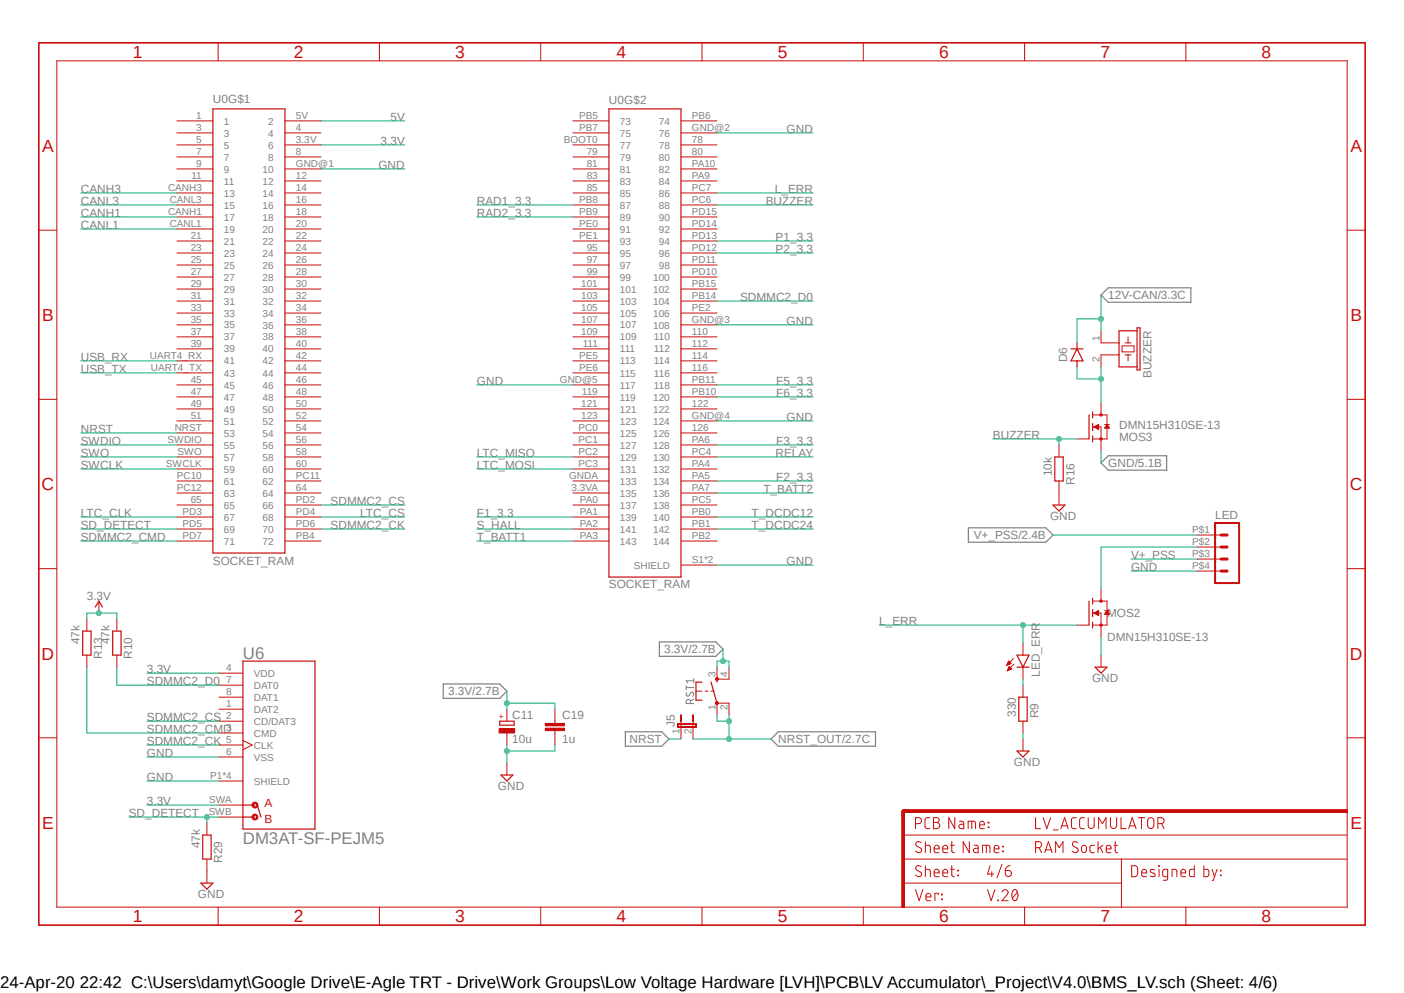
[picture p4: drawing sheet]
<svg xmlns="http://www.w3.org/2000/svg" width="297mm" height="210mm" viewBox="0 0 297 210" stroke-linecap="round" stroke-linejoin="round" font-family="sans-serif">
<path d="M7.9 8.8l281.2 187.2M289.1 8.8l-281.2 187.2" fill="none" stroke="#fff" stroke-width=".21"/>
<path d="M145.2 145v.9M145.2 145.4h1.6M145.3 146.5l-.1 .6a.38 .38 0 0 0 .6 0l.3-.5a.37 .37 0 0 1 .4-.2 .37 .37 0 0 1 .3 .4l-.2 .5M146 148.8v-.5a.45 .45 0 0 0-.3-.4 .45 .45 0 0 0-.5 .2v.7h1.6M146.8 147.9l-.8 .4M146.8 144h-1.6l.3 .4M146.8 143.5v.9" fill="none" stroke="#808080" stroke-width=".21"/>
<path d="M232.9 62.4l1.5-1.5h17.5v3h-17.5zM232.9 97.9l1.5-1.5h12.4v3h-12.4zM204.9 111.6h16.3l1.6 1.6-1.6 1.5h-16.3zM139.5 135.8h11.9l1.6 1.5-1.6 1.5h-11.9zM93.8 144.7h11.9l1.5 1.5-1.5 1.5h-11.9zM132.3 154.8h7.7l1.5 1.5-1.5 1.5h-7.7zM163.1 156.3l1.5-1.5h20.6v3h-20.6z" fill="none" stroke="#808080" stroke-width=".25"/>
<path d="M190.8 171.5h.5v20.4h-.5z" fill-rule="evenodd" fill="#c90d0c"/>
<path d="M190.8 171.5h.5v20.4h-.5z" fill="none" stroke="#c90d0c" stroke-width=".21"/>
<path d="M191 171.2h94v.6h-94z" fill-rule="evenodd" fill="#c90d0c"/>
<g fill="none" stroke="#c90d0c" stroke-width=".21">
<path d="M12 12.9h273v179h-273zM46.1 9.1v3.8M80.3 9.1v3.8M114.4 9.1v3.8M148.5 9.1v3.8M182.6 9.1v3.8M216.7 9.1v3.8M250.9 9.1v3.8M37.4 25.6h7.6M37.4 28.1h7.6M37.4 30.6h7.6M37.4 33.2h7.6"/>
<path d="M37.4 35.7h7.6M37.4 38.3h7.6M60.3 25.6h7.6M60.3 28.1h7.6M60.3 30.6h7.6M60.3 33.2h7.6M60.3 35.7h7.6M60.3 38.3h7.6M121.2 25.6h7.6M121.2 28.1h7.6M121.2 30.6h7.6M121.2 33.2h7.6"/>
<path d="M121.2 35.7h7.6M121.2 38.3h7.6M144.1 25.6h7.6M144.1 28.1h7.6M144.1 30.6h7.6M144.1 33.2h7.6M144.1 35.7h7.6M144.1 38.3h7.6M8.2 48.7h3.8M37.4 40.8h7.6M37.4 43.3h7.6M37.4 45.9h7.6"/>
<path d="M37.4 48.4h7.6M37.4 51h7.6M37.4 53.5h7.6M37.4 56h7.6M37.4 58.6h7.6M60.3 40.8h7.6M60.3 43.3h7.6M60.3 45.9h7.6M60.3 48.4h7.6M60.3 51h7.6M60.3 53.5h7.6M60.3 56h7.6"/>
<path d="M60.3 58.6h7.6M121.2 40.8h7.6M121.2 43.3h7.6M121.2 45.9h7.6M121.2 48.4h7.6M121.2 51h7.6M121.2 53.5h7.6M121.2 56h7.6M121.2 58.6h7.6M144.1 40.8h7.6M144.1 43.3h7.6M144.1 45.9h7.6"/>
<path d="M144.1 48.4h7.6M144.1 51h7.6M144.1 53.5h7.6M144.1 56h7.6M144.1 58.6h7.6M285 48.7h3.8M37.4 61.1h7.6M37.4 63.7h7.6M37.4 66.2h7.6M37.4 68.7h7.6M37.4 71.2h7.6M37.4 73.8h7.6"/>
<path d="M37.4 76.3h7.6M37.4 78.9h7.6M60.3 61.1h7.6M60.3 63.7h7.6M60.3 66.2h7.6M60.3 68.7h7.6M60.3 71.2h7.6M60.3 73.8h7.6M60.3 76.3h7.6M60.3 78.9h7.6M121.2 61.1h7.6M121.2 63.7h7.6"/>
<path d="M121.2 66.2h7.6M121.2 68.7h7.6M121.2 71.2h7.6M121.2 73.8h7.6M121.2 76.3h7.6M121.2 78.9h7.6M144.1 61.1h7.6M144.1 63.7h7.6M144.1 66.2h7.6M144.1 68.7h7.6M144.1 71.2h7.6M144.1 73.8h7.6"/>
<path d="M144.1 76.3h7.6M144.1 78.9h7.6M232.9 70v2.5h3.8M236.7 75.1h-3.8v2.5M237.4 73.2h2.5v1.2h-2.5zM238 72.5h1.3M238 75.1h1.3M238.6 71.2v1.3M238.6 75.1v1.2M8.2 84.5h3.8M37.4 81.4h7.6M37.4 83.9h7.6"/>
<path d="M37.4 86.5h7.6M37.4 89h7.6M37.4 91.6h7.6M37.4 94.1h7.6M37.4 96.6h7.6M37.4 99.2h7.6M60.3 81.4h7.6M60.3 83.9h7.6M60.3 86.5h7.6M60.3 89h7.6M60.3 91.6h7.6M60.3 94.1h7.6"/>
<path d="M60.3 96.6h7.6M60.3 99.2h7.6M121.2 81.4h7.6M121.2 83.9h7.6M121.2 86.5h7.6M121.2 89h7.6M121.2 91.6h7.6M121.2 94.1h7.6M121.2 96.6h7.6M121.2 99.2h7.6M144.1 81.4h7.6M144.1 83.9h7.6"/>
<path d="M144.1 86.5h7.6M144.1 89h7.6M144.1 91.6h7.6M144.1 94.1h7.6M144.1 96.6h7.6M144.1 99.2h7.6M231.1 90.3h1.8v2.5M231.1 87.8h3.1v5h-3.1M233.7 89.8h1M285 84.5h3.8M37.4 101.7h7.6M37.4 104.3h7.6"/>
<path d="M37.4 106.8h7.6M37.4 109.3h7.6M37.4 111.9h7.6M37.4 114.4h7.6M60.3 101.7h7.6M60.3 104.3h7.6M60.3 106.8h7.6M60.3 109.3h7.6M60.3 111.9h7.6M60.3 114.4h7.6M121.2 101.7h7.6M121.2 104.3h7.6"/>
<path d="M121.2 106.8h7.6M121.2 109.3h7.6M121.2 111.9h7.6M121.2 114.4h7.6M144.1 101.7h7.6M144.1 104.3h7.6M144.1 106.8h7.6M144.1 109.3h7.6M144.1 111.9h7.6M144.1 114.4h7.6M144.1 119.5h7.6M8.2 120.3h3.8"/>
<path d="M285 120.3h3.8M8.2 156h3.8M285 156h3.8M191 171.2h94v.6h-94zM191.1 176.6h93.9M193.7 174.2h.6a.64 .64 0 0 0 .7-.6 .64 .64 0 0 0-.7-.7h-.6v2.4M194.9 178.2l-.6-.2a.5 .5 0 0 0-.5 .2 .5 .5 0 0 0 0 .6l.9 .6a.58 .58 0 0 1 .1 .8 .58 .58 0 0 1-.9 0l-.2-.2M195.7 178.8h.9l.1 .2 .1 1.3M195.7 178v2.3M196.7 172.9l-.8 .1-.2 .4v1.5l.3 .3 .7 .1M197.5 172.9h.7a.51 .51 0 0 1 .5 .5 .51 .51 0 0 1-.5 .5 .66 .66 0 0 1 .6 .7 .66 .66 0 0 1-.6 .7h-.7zM197.5 173.9h.7"/>
<path d="M197.6 179.5h1.1a.55 .55 0 0 0-.4-.7 .55 .55 0 0 0-.7 .5v.7l.2 .3h.9M199.4 179.5h1.1a.55 .55 0 0 0-.4-.7 .55 .55 0 0 0-.7 .5l.1 .8 .3 .2h.7M201.1 178.8h.8M201.3 178v2a.43 .43 0 0 0 .6 .3M202 172.9v2.4l-1.3-2.4v2.4M202.9 173.7h.8l.2 .4v1.2h-.6a.47 .47 0 0 1-.5-.5 .47 .47 0 0 1 .5-.5h.6M204.8 175.3v-1.6h1.4l.2 .4v1.2M205.1 178v2.3l-1.3-2.3v2.3M205.6 173.7v1.6M206 178.8h.8l.1 .4v1.1h-.5a.47 .47 0 0 1-.5-.4 .47 .47 0 0 1 .5-.5h.5M207.2 174.5h1a.54 .54 0 0 0-.3-.8 .54 .54 0 0 0-.7 .5v.7l.2 .3 .8 .1M208.7 178.8v1.5"/>
<path d="M209 173.9l.2 .1zM209 174.9l.2 .1zM210.3 179.5h1a.54 .54 0 0 0-.3-.7 .54 .54 0 0 0-.7 .5v.7l.2 .3h.8M212.1 179l.2 .1zM219.1 179.3h.6a.64 .64 0 0 0 .7-.7 .64 .64 0 0 0-.7-.6h-.6v2.3M219.1 172.9v2.4h1M219.8 179.3l.5 1M220.7 172.9l.7 2.4 .8-2.4M221.2 179.7h1.2M222.8 175.5h1.1M224.4 175.3l.8-2.4 .8 2.4M224.6 174.7h1.2"/>
<path d="M227.7 172.9l-.8 .1-.2 .4 .1 1.7 .9 .2M228 178.2l-.3-.1a.54 .54 0 0 0-.8 .1 .54 .54 0 0 0 .2 .8l.7 .4a.59 .59 0 0 1 .1 .8 .59 .59 0 0 1-.9 0l-.2-.2M229 178.9a.5 .5 0 0 1 .5-.1 .5 .5 0 0 1 .3 .5v.5a.53 .53 0 0 1-.5 .5 .53 .53 0 0 1-.5-.5v-.5zM229.4 172.9l-.8 .1-.2 .4 .1 1.7 .9 .2M230.2 172.9v1.7a.64 .64 0 0 0 .6 .6 .64 .64 0 0 0 .7-.6v-1.7M231.5 178.8h-.7l-.2 .4v.9l.4 .2h.5M232.3 178v2.3M232.4 175.3v-2.4l.8 1.3 .8-1.3v2.4M232.7 179.2l.6 1.1M233.3 178.8l-1 .7M234 179.5h1a.54 .54 0 0 0-.3-.7 .54 .54 0 0 0-.7 .5v.7l.2 .3h.8M234.9 172.9v1.7a.66 .66 0 0 0 .7 .6 .66 .66 0 0 0 .6-.6v-1.7"/>
<path d="M235.7 178.8h.7M235.9 178v2a.38 .38 0 0 0 .5 .3M237.2 172.9v2.4h1M238.8 175.3l.7-2.4 .8 2.4M239 174.7h1.1M240.8 172.9h1.3M241.5 172.9v2.4M243 173.1a.65 .65 0 0 1 .7-.1 .65 .65 0 0 1 .4 .6v1a.66 .66 0 0 1-.7 .6 .66 .66 0 0 1-.6-.6v-1zM244.9 174.2h.7a.64 .64 0 0 0 .7-.6 .64 .64 0 0 0-.7-.7h-.7v2.4M245.7 174.2l.6 1.1M46.1 191.9v3.8M80.3 191.9v3.8"/>
<path d="M114.4 191.9v3.8M148.5 191.9v3.8M182.6 191.9v3.8M191.1 186.8h46.1M191.1 181.7h93.9M193.7 188.1l.7 2.4 .8-2.4M194.9 183.3l-.3-.2a.54 .54 0 0 0-.8 .2 .54 .54 0 0 0 .2 .8l.7 .3a.58 .58 0 0 1 .1 .9 .58 .58 0 0 1-.9 0l-.2-.2M195.7 183.9h.9l.1 .2 .1 1.3M195.7 183.1v2.3M195.9 189.7h1a.55 .55 0 0 0-.3-.8 .55 .55 0 0 0-.7 .5v.9l.4 .2h.6M197.6 184.6h1.1a.55 .55 0 0 0-.4-.7 .55 .55 0 0 0-.7 .5l.1 .8 .3 .2h.7M198.5 189.2v-.3h-.7v1.6"/>
<path d="M199.2 189.1l.1 .2zM199.2 190.2l.1 .1zM199.4 184.6h1.1a.55 .55 0 0 0-.4-.7 .55 .55 0 0 0-.7 .5l.1 .8 .3 .2h.7M201.1 183.9h.8M201.3 183.1v1.9l.2 .3 .4 .1M202.6 184.1l.1 .1zM202.6 185.1l.1 .1zM207.9 180.3v-1.5h1.4l.1 .4v1.1M208.9 188.1l.8 2.4 .8-2.4M209.4 183.1l-.5 1.8h1.3M209.8 184.4v1M211.1 190.4l.1 .1z"/>
<path d="M212 188.7a.63 .63 0 0 1 .9-.5 .63 .63 0 0 1 .2 1l-1.1 1.3h1.3M212 182.8l-1.1 2.9M212.1 180l.2 .1zM212.7 184.1h.7a.65 .65 0 0 1 .6 .7 .65 .65 0 0 1-.7 .6 .65 .65 0 0 1-.6-.7zM213.7 183.1a1.01 1.01 0 0 0-1 1M214.3 188.3a.46 .46 0 0 1 .8 .2 1.46 1.46 0 0 1-.4 2 1.46 1.46 0 0 1-.4-2.2zM215.2 188.7l-1 1.2M216.7 191.9v3.8M221 180.3l.8-2.3 .8 2.3M223.3 180.3v-2.3l.8 1.3 .8-1.3v2.3M237.2 181.7v10.2M239.4 183.1h.6a.59 .59 0 0 1 .7 .6v1a.65 .65 0 0 1-.7 .7h-.6z"/>
<path d="M241.5 184.6h1.1a.55 .55 0 0 0-.4-.7 .55 .55 0 0 0-.7 .5l.1 .8 .3 .2h.7M244.3 184a.55 .55 0 0 0-1 .2l.1 .2 .8 .3 .1 .5a.71 .71 0 0 1-1 .1M245.1 183.1l.1 .1zM245.2 183.9v1.5M247 185.4h-.6l-.4-.2v-1l.2-.3h.8v1.9l-.2 .3-.7 .1M247.9 185.4v-1.5h.7l.3 .2 .1 1.3M249.8 184.6h1a.54 .54 0 0 0-.3-.7 .54 .54 0 0 0-.7 .5l.1 .8 .3 .2h.6M250.9 191.9v3.8M252.6 183.1v2.3l-.8-.1-.2-.3 .1-.9 .1-.2h.8M254.7 183.1v2.3l.8-.1 .2-.3v-.9l-.2-.2h-.8M256.4 183.9l.5 1.5M257.5 183.9l-.8 2.3h-.3"/>
<path d="M258.2 185.1l.1 .1zM258.2 184.1l.1 .1z"/>
</g>
<path d="M192.3 171.5h-1.2v1.3" fill="none" stroke="#c90d0c" stroke-width=".64"/>
<path d="M8.2 9.1h280.6v186.6h-280.6z" fill="none" stroke="#c90d0c" stroke-width=".34"/>
<path d="M45 23h15.3v94h-15.3zM128.8 23h15.3v99h-15.3zM226.6 73.8h2.5M227.8 73.8l1.3 2.5h-2.5zM227.8 72.5v1.3M227.8 76.3v1.3M240.5 70h-3.8v7.6h3.8M240.5 69.3h.7v8.9h-.7zM230.4 87.8v5M231.1 87.1v1.3M231.1 89.5v1.6M231.1 92.2v1.3" fill="none" stroke="#c90d0c" stroke-width=".25"/>
<circle cx="232.9" cy="92.8" r=".25" fill="#c90d0c"/>
<circle cx="232.9" cy="92.8" r=".25" fill="none" stroke="#c90d0c" stroke-width=".21"/>
<circle cx="232.9" cy="87.8" r=".25" fill="#c90d0c"/>
<g fill="none" stroke="#c90d0c" stroke-width=".21">
<path d="M227.8 92.8h2.6M231.4 90.3l1-.5v1zM231.4 90.3h1M231.6 90.4h.8M231.6 90.2h.8M231.8 90.5h.6M231.8 90.1h.6M231.9 90.6h.5M231.9 90h.5M232.1 90.7h.3M232.1 90h.3M232.3 90.8h.1"/>
<path d="M232.3 89.9h.1M232.9 85.2v2.6M232.9 92.8v2.6M233.8 90.5h.9M233.8 90.4h.8M233.8 90.3h.7M233.9 90.2h.6M234 90.1h.4M234.1 90h.3M234.1 90h.2M234.1 89.9h.1M234.2 89.8l.5 .8h-1z"/>
<path d="M231.1 129.7h1.8v2.5M231.1 127.1h3.1v5.1h-3.1M233.7 129.2h1M216.4 144.9v2.5M216.4 152.5v2.5M216.4 156.3v2.5"/>
<circle cx="232.9" cy="87.8" r=".25"/>
</g>
<path d="M230.4 127.1v5.1M231.1 126.5v1.3M231.1 128.9v1.5M231.1 131.6v1.2M215.1 158.8h2.6l-1.3 1.3zM215.5 147.4h1.8v5.1h-1.8z" fill="none" stroke="#c90d0c" stroke-width=".25"/>
<circle cx="232.9" cy="132.2" r=".25" fill="#c90d0c"/>
<circle cx="232.9" cy="132.2" r=".25" fill="none" stroke="#c90d0c" stroke-width=".21"/>
<circle cx="232.9" cy="127.1" r=".25" fill="#c90d0c"/>
<g fill="none" stroke="#c90d0c" stroke-width=".21">
<path d="M213.3 140h.2M213.4 139.9h.1M214.4 139.3l-1.4 1.4M216.4 136v2.6M227.8 132.2h2.6M231.4 129.7l1-.5v1zM231.4 129.7h1M231.6 129.6h.8M231.6 129.8h.8M231.8 129.8h.6M231.8 129.5h.6M231.9 129.9h.5"/>
<path d="M231.9 129.4h.5M232.1 130h.3M232.1 129.3h.3M232.3 130.1h.1M232.3 129.2h.1M232.9 124.6v2.5M232.9 132.2v2.5M232.9 138.6v2.5M233.7 129.8h1M233.8 129.8h.8M233.8 129.7h.7M233.9 129.6h.6"/>
<path d="M234 129.5h.4M234 129.4h.4M234.1 129.3h.2M234.1 129.2h.1M234.2 129.2l.5 .7h-1zM213 140.7h.1M213.1 140.6h.2M213.1 140.5h.4M213.1 140.4h.6M213.1 140.3h.8M213.1 141.8l.1 .1M213.1 141.7h.3"/>
<path d="M213.2 140.3h.6M213.2 141.6h.4M213.2 140.1h.5M213.2 141.6h.6M213.3 140h.3M213.3 141.5h.7M213.3 141.4h.7M213.4 141.3h.4M213.4 141.2h.3M213.4 141.1h.3M213.5 141l-.4 .9M213.5 141l.5 .5"/>
<path d="M213.5 141h.1M213.9 140.3l-.5-.5-.4 .9M213.9 140.3l-.9 .4M214 141.5l-.9 .4M214.5 140.5l-1.4 1.4M216.4 141.1v2.5"/>
<circle cx="232.9" cy="127.1" r=".25"/>
</g>
<path d="M51.4 139.8h15.2v35.5h-15.2zM215.1 138.6h2.6l-1.3 2.5zM215.1 141.1h2.6M231.6 141.1h2.6l-1.3 1.3zM51.4 170.3h2.5M51.4 172.8h2.5" fill="none" stroke="#c90d0c" stroke-width=".25"/>
<path d="M53.6 169.7a.64 .64 0 0 1 .9 .3 .64 .64 0 0 1-.4 .9 .64 .64 0 0 1-.8-.6h.3l.1-.3a.37 .37 0 0 1 .5 .1 .37 .37 0 0 1-.1 .5h-.4l-.1-.3h-.3z" fill-rule="evenodd" fill="#c90d0c"/>
<path d="M53.6 169.7a.64 .64 0 0 1 .9 .3 .64 .64 0 0 1-.4 .9 .64 .64 0 0 1-.8-.6h.3l.1-.3a.37 .37 0 0 1 .5 .1 .37 .37 0 0 1-.1 .5h-.4l-.1-.3h-.3z" fill="none" stroke="#c90d0c" stroke-width=".21"/>
<path d="M53.6 172.3a.64 .64 0 0 1 .9 .3 .64 .64 0 0 1-.4 .8 .64 .64 0 0 1-.8-.6h.3v-.2a.37 .37 0 0 1 .5-.1 .37 .37 0 0 1 .1 .5 .37 .37 0 0 1-.5 .1l-.1-.3h-.3z" fill-rule="evenodd" fill="#c90d0c"/>
<g fill="none" stroke="#c90d0c" stroke-width=".21">
<path d="M18.4 130.9v2.6M18.4 138.6v2.5M24.7 130.9v2.6M24.7 138.6v2.5M46.3 144.9h5.1M46.3 147.4h5.1M46.3 150h5.1M46.3 152.5h5.1M46.3 155h5.1M46.3 157.6h5.1M46.3 142.4h5.1M51.4 156.6l1.9 1-1.9 1"/>
<path d="M46.3 160.1h5.1M46.3 170.3h5.1M46.3 172.8h5.1M46.3 165.2h5.1M53.6 172.3a.64 .64 0 0 1 .9 .3 .64 .64 0 0 1-.4 .8 .64 .64 0 0 1-.8-.6h.3v-.2a.37 .37 0 0 1 .5-.1 .37 .37 0 0 1 .1 .5 .37 .37 0 0 1-.5 .1l-.1-.3h-.3z"/>
</g>
<path d="M17.5 133.5h1.8v5.1h-1.8zM23.8 133.5h1.8v5.1h-1.8zM105.7 152.5h3.1v.9h-3.1zM54.4 170.3l.8 2.5" fill="none" stroke="#c90d0c" stroke-width=".25"/>
<path d="M105.6 154.2h3.3v.8h-3.3z" fill-rule="evenodd" fill="#c90d0c"/>
<path d="M105.6 154.2h3.3v.8h-3.3zM107.2 150v2.5M107.2 155v2.6M117.4 152.5v.5M117.4 154.5v.5M107.2 161.4v2.5" fill="none" stroke="#c90d0c" stroke-width=".21"/>
<path d="M106 163.9h2.5l-1.3 1.3z" fill="none" stroke="#c90d0c" stroke-width=".25"/>
<path d="M115.4 154h4v.5h-4z" fill-rule="evenodd" fill="#c90d0c"/>
<path d="M115.4 154h4v.5h-4z" fill="none" stroke="#c90d0c" stroke-width=".21"/>
<path d="M115.4 153h4v.5h-4z" fill-rule="evenodd" fill="#c90d0c"/>
<path d="M115.4 153h4v.5h-4zM117.4 150v2.5M117.4 155v2.6M147.2 146.2h1.3M149.1 146.2h.7M150.4 146.2h.6M151.7 143.6h2.5M151.7 148.7h2.5" fill="none" stroke="#c90d0c" stroke-width=".21"/>
<path d="M148.5 144.3h-1.3v3.8h1.3M150.4 144.3l1.3 4.4M151.7 143.6v.7" fill="none" stroke="#c90d0c" stroke-width=".25"/>
<path d="M151.4 148.5h.5l.1 .2-.1 .2h-.5z" fill-rule="evenodd" fill="#c90d0c"/>
<path d="M151.4 148.5h.5l.1 .2-.1 .2h-.5z" fill="none" stroke="#c90d0c" stroke-width=".21"/>
<path d="M151.4 143.4h.5l.1 .2-.1 .2h-.5z" fill-rule="evenodd" fill="#c90d0c"/>
<g fill="none" stroke="#c90d0c" stroke-width=".21">
<path d="M224 94.1v2.5M224 101.7v5.1M253.2 113.2h5.1M253.2 115.7h5.1M253.2 118.2h5.1M20.9 127.1v2.6M253.2 120.8h5.1M144.1 152.5v3.8M146.6 152.5v3.8M151.4 143.4h.5l.1 .2-.1 .2h-.5zM151.7 141.1v2.5M151.7 148.7v2.6"/>
<path d="M154.2 141.1v2.5M154.2 148.7v2.6M43.8 174.1v2.5M43.8 181.7v5.1"/>
</g>
<path d="M257 110.6h5.1v12.7h-5.1zM143.4 153.1h3.8v.7h-3.8zM144.1 151.3v1.2M146.6 151.3v1.2" fill="none" stroke="#c90d0c" stroke-width=".42"/>
<path d="M223.1 96.6h1.8v5.1h-1.8zM222.8 106.8h2.5l-1.3 1.3zM20.2 128.4l.7-1.3 .8 1.3M42.9 176.6h1.8v5.1h-1.8zM42.5 186.8h2.5l-1.2 1.2z" fill="none" stroke="#c90d0c" stroke-width=".25"/>
<path d="M258.3 118.2h1.3M258.3 115.7h1.3M258.3 113.2h1.3M258.3 120.8h1.3" fill="none" stroke="#c90d0c" stroke-width=".64"/>
<path d="M67.9 25.6h17.7M67.9 30.6h17.7M17.1 48.4h20.3M17.1 43.3h20.3M17.1 40.8h20.3M17.1 99.2h20.3M18.4 130.9v-1.2h6.3v1.2M31.1 142.4h15.2" fill="none" stroke="#0dab76" stroke-width=".21"/>
<circle cx="20.9" cy="129.7" r=".51" fill="#0dab76"/>
<g fill="none" stroke="#0dab76" stroke-width=".21">
<path d="M107.2 146.2v3.8M107.2 148.7h10.2v1.3"/>
<circle cx="20.9" cy="129.7" r=".51"/>
</g>
<circle cx="107.2" cy="148.7" r=".51" fill="#0dab76"/>
<g fill="none" stroke="#0dab76" stroke-width=".21">
<path d="M153 137.3v2.5M151.7 141.1v-1.3h2.5v1.3"/>
<circle cx="107.2" cy="148.7" r=".51"/>
</g>
<circle cx="152.9" cy="139.8" r=".51" fill="#0dab76"/>
<g fill="none" stroke="#0dab76" stroke-width=".21">
<path d="M67.9 35.7h17.7M151.7 28.1h20.3M17.1 45.9h20.3M151.7 68.7h20.3M17.1 94.1h20.3M17.1 96.6h20.3M100.9 81.4h20.3M151.7 89h20.3M151.7 119.5h20.3M232.9 134.7v3.9M239.3 120.8h13.9M107.2 157.6v3.8"/>
<path d="M117.4 157.6v1.2h-10.2M216.4 155v1.3M31.1 170.3h15.2M31.1 160.1h15.2M31.1 165.2h15.2"/>
<circle cx="152.9" cy="139.8" r=".51"/>
</g>
<circle cx="107.2" cy="158.8" r=".51" fill="#0dab76"/>
<g fill="none" stroke="#0dab76" stroke-width=".21">
<path d="M232.9 95.4v2.5M146.6 156.3h16.5M151.7 151.3v1.2h2.5M154.2 151.3v5"/>
<circle cx="107.2" cy="158.8" r=".51"/>
</g>
<circle cx="154.2" cy="152.5" r=".51" fill="#0dab76"/>
<circle cx="154.2" cy="152.5" r=".51" fill="none" stroke="#0dab76" stroke-width=".21"/>
<circle cx="154.2" cy="156.3" r=".51" fill="#0dab76"/>
<g fill="none" stroke="#0dab76" stroke-width=".21">
<path d="M227.8 77.6v2.5h5.1M232.9 77.6v7.6"/>
<circle cx="154.2" cy="156.3" r=".51"/>
</g>
<circle cx="232.9" cy="80.1" r=".51" fill="#0dab76"/>
<g fill="none" stroke="#0dab76" stroke-width=".21">
<path d="M210.1 92.8h17.7M224 92.8v1.3"/>
<circle cx="232.9" cy="80.1" r=".51"/>
</g>
<circle cx="224" cy="92.8" r=".51" fill="#0dab76"/>
<g fill="none" stroke="#0dab76" stroke-width=".21">
<path d="M151.7 43.3h20.3M17.1 76.3h20.3M17.1 78.9h20.3M232.9 62.4v7.6M232.9 67.4h-5.1v5.1M17.1 91.6h20.3M222.8 113.2h30.4M239.3 118.2h13.9M253.2 115.7h-20.3v8.9M141.5 156.3h2.6M216.4 143.6v1.3"/>
<circle cx="224" cy="92.8" r=".51"/>
</g>
<circle cx="232.9" cy="67.4" r=".51" fill="#0dab76"/>
<g fill="none" stroke="#0dab76" stroke-width=".21">
<path d="M151.7 63.7h20.3M17.1 114.4h20.3M17.1 111.9h20.3M17.1 109.3h20.3M67.9 106.8h17.7M67.9 111.9h17.7M67.9 109.3h17.7M18.4 141.1v13.9h27.9M24.7 141.1v3.8h21.6M31.1 152.5h15.2M31.1 157.6h15.2M46.3 172.8h-2.5v1.3"/>
<circle cx="232.9" cy="67.4" r=".51"/>
</g>
<circle cx="43.8" cy="172.8" r=".51" fill="#0dab76"/>
<g fill="none" stroke="#0dab76" stroke-width=".21">
<path d="M151.7 40.8h20.3M186 132.2h41.8M216.4 132.2v3.8M27.3 172.8h16.5"/>
<circle cx="43.8" cy="172.8" r=".51"/>
</g>
<circle cx="216.4" cy="132.2" r=".51" fill="#0dab76"/>
<g fill="none" stroke="#0dab76" stroke-width=".21">
<path d="M100.9 43.3h20.3M100.9 45.9h20.3M151.7 51h20.3M151.7 53.5h20.3M100.9 96.6h20.3M100.9 99.2h20.3M151.7 81.4h20.3M151.7 83.9h20.3M151.7 94.1h20.3M151.7 96.6h20.3M100.9 109.3h20.3M100.9 111.9h20.3"/>
<path d="M100.9 114.4h20.3M151.7 101.7h20.3M151.7 104.3h20.3M151.7 109.3h20.3M151.7 111.9h20.3"/>
<circle cx="216.4" cy="132.2" r=".51"/>
</g>
<g font-size="3.7" fill="#c90d0c">
<text x="28.1" y="12.3">1</text>
<text x="62.2" y="12.3">2</text>
<text x="96.3" y="12.3">3</text>
<text x="130.4" y="12.3">4</text>
<text x="164.5" y="12.3">5</text>
<text x="198.7" y="12.3">6</text>
<text x="232.8" y="12.3">7</text>
<text x="266.9" y="12.3">8</text>
<text x="8.9" y="32.1">A</text>
<text x="285.7" y="32.1">A</text>
<text x="8.9" y="67.9">B</text>
<text x="285.7" y="67.9">B</text>
<text x="8.8" y="103.7">C</text>
<text x="285.6" y="103.7">C</text>
<text x="8.8" y="139.5">D</text>
<text x="285.6" y="139.5">D</text>
<text x="8.9" y="175.3">E</text>
<text x="285.7" y="175.3">E</text>
<text x="28.1" y="195.1">1</text>
<text x="62.2" y="195.1">2</text>
<text x="96.3" y="195.1">3</text>
<text x="130.4" y="195.1">4</text>
<text x="164.5" y="195.1">5</text>
<text x="198.7" y="195.1">6</text>
<text x="232.8" y="195.1">7</text>
<text x="266.9" y="195.1">8</text>
</g>
<g font-size="3.6" fill="#808080">
<text x="51.4" y="139.3">U6</text>
<text x="51.4" y="178.4">DM3AT-SF-PEJM5</text>
</g>
<text font-size="3.6" x="0" y="208.9">24-Apr-20 22:42 C:\Users\damyt\Google Drive\E-Agle TRT - Drive\Work Groups\Low Voltage Hardware [LVH]\PCB\LV Accumulator\_Project\V4.0\BMS_LV.sch (Sheet: 4/6)</text>
<g font-size="2.5" fill="#808080">
<text x="45" y="21.8">U0G$1</text>
<text x="128.8" y="21.9">U0G$2</text>
<text x="82.6" y="25.6">5V</text>
<text x="166.4" y="28.1">GND</text>
<text x="80.1" y="35.7">GND</text>
<text x="80.5" y="30.6">3.3V</text>
<text x="17.1" y="40.8">CANH3</text>
<text x="163.9" y="40.8">L_ERR</text>
<text x="17.1" y="43.4">CANL3</text>
<text x="17.1" y="45.9">CANH1</text>
<text x="100.9" y="43.4">RAD1_3.3</text>
<text x="100.9" y="45.9">RAD2_3.3</text>
<text x="162" y="43.4">BUZZER</text>
<text x="17.1" y="48.4">CANL1</text>
<text x="164.1" y="51">P1_3.3</text>
<text x="164.1" y="53.5">P2_3.3</text>
<text x="156.5" y="63.7">SDMMC2_D0</text>
<text x="234.4" y="63.3">12V-CAN/3.3C</text>
<text x="166.4" y="68.8">GND</text>
<text x="17.1" y="76.3">USB_RX</text>
<text x="225.7" y="76.7" transform="rotate(-90 225.7 76.7)">D6</text>
<text x="17.1" y="78.9">USB_TX</text>
<text x="100.9" y="81.4">GND</text>
<text x="164.2" y="81.4">F5_3.3</text>
<text x="164.2" y="83.9">F6_3.3</text>
<text x="243.6" y="80" transform="rotate(-90 243.6 80)">BUZZER</text>
<text x="166.4" y="89">GND</text>
<text x="17.1" y="94.1">SWDIO</text>
<text x="17.1" y="91.6">NRST</text>
<text x="164.2" y="94.1">F3_3.3</text>
<text x="210.1" y="92.8">BUZZER</text>
<text x="236.7" y="90.8">DMN15H310SE-13</text>
<text x="236.7" y="93.3">MOS3</text>
<text x="17.1" y="99.2">SWCLK</text>
<text x="17.1" y="96.6">SWO</text>
<text x="100.9" y="96.6">LTC_MISO</text>
<text x="100.9" y="99.2">LTC_MOSI</text>
<text x="164" y="96.6">RELAY</text>
<text x="164.2" y="101.7">F2_3.3</text>
<text x="222.5" y="100.7" transform="rotate(-90 222.5 100.7)">10k</text>
<text x="234.4" y="98.8">GND/5.1B</text>
<text x="69.9" y="106.8">SDMMC2_CS</text>
<text x="161.5" y="104.3">T_BATT2</text>
<text x="227.3" y="102.5" transform="rotate(-90 227.3 102.5)">R16</text>
<text x="17.1" y="109.3">LTC_CLK</text>
<text x="17.1" y="111.9">SD_DETECT</text>
<text x="69.9" y="111.9">SDMMC2_CK</text>
<text x="76.2" y="109.3">LTC_CS</text>
<text x="100.9" y="109.3">F1_3.3</text>
<text x="100.9" y="111.9">S_HALL</text>
<text x="159" y="109.3">T_DCDC12</text>
<text x="159" y="111.9">T_DCDC24</text>
<text x="222.1" y="110">GND</text>
<text x="257.1" y="109.9">LED</text>
<text x="17.1" y="114.4">SDMMC2_CMD</text>
<text x="45" y="119.6">SOCKET_RAM</text>
<text x="100.9" y="114.4">T_BATT1</text>
<text x="166.4" y="119.5">GND</text>
<text x="206" y="114">V+_PSS/2.4B</text>
<text x="239.3" y="118.2">V+_PSS</text>
<text x="128.8" y="124.4">SOCKET_RAM</text>
<text x="239.3" y="120.8">GND</text>
<text x="18.4" y="126.9">3.3V</text>
<text x="234.2" y="130.6">MOS2</text>
<text x="16.8" y="136.3" transform="rotate(-90 16.8 136.3)">47k</text>
<text x="23.2" y="136.3" transform="rotate(-90 23.2 136.3)">47k</text>
<text x="186" y="132.2">L_ERR</text>
<text x="234.2" y="135.6">DMN15H310SE-13</text>
<text x="21.6" y="139.4" transform="rotate(-90 21.6 139.4)">R13</text>
<text x="28" y="139.4" transform="rotate(-90 28 139.4)">R10</text>
<text x="31.1" y="142.4">3.3V</text>
<text x="140.5" y="138.2">3.3V/2.7B</text>
<text x="220" y="143.1" transform="rotate(-90 220 143.1)">LED_ERR</text>
<text x="31.1" y="144.9">SDMMC2_D0</text>
<text x="94.8" y="147.1">3.3V/2.7B</text>
<text x="231" y="144.3">GND</text>
<text x="31.1" y="152.5">SDMMC2_CS</text>
<text x="31.1" y="155.1">SDMMC2_CMD</text>
<text x="108.4" y="152">C11</text>
<text x="118.9" y="152.1">C19</text>
<text x="142.8" y="153.8" transform="rotate(-90 142.8 153.8)">J5</text>
<text x="214.9" y="151.6" transform="rotate(-90 214.9 151.6)">330</text>
<text x="219.7" y="151.9" transform="rotate(-90 219.7 151.9)">R9</text>
<text x="31.1" y="160.1">GND</text>
<text x="31.1" y="157.6">SDMMC2_CK</text>
<text x="108.4" y="157.1">10u</text>
<text x="118.9" y="157.2">1u</text>
<text x="133.2" y="157.2">NRST</text>
<text x="164.6" y="157.2">NRST_OUT/2.7C</text>
<text x="31.1" y="165.2">GND</text>
<text x="105.3" y="167.1">GND</text>
<text x="214.5" y="162">GND</text>
<text x="27.3" y="172.8">SD_DETECT</text>
<text x="31.1" y="170.3">3.3V</text>
<text x="42.2" y="179.4" transform="rotate(-90 42.2 179.4)">47k</text>
<text x="47" y="182.5" transform="rotate(-90 47 182.5)">R29</text>
<text x="41.9" y="190">GND</text>
</g>
<g font-size="2.5" fill="#c90d0c">
<text x="56" y="170.8">A</text>
<text x="56" y="174.1">B</text>
</g>
<g font-size="2.1" fill="#808080">
<text x="41.5" y="25.2">1</text>
<text x="41.5" y="27.8">3</text>
<text x="47.4" y="26.3">1</text>
<text x="47.4" y="28.9">3</text>
<text x="56.7" y="26.3">2</text>
<text x="56.7" y="28.9">4</text>
<text x="62.6" y="25.2">5V</text>
<text x="62.6" y="27.8">4</text>
<text x="122.5" y="25.2">PB5</text>
<text x="122.5" y="27.8">PB7</text>
<text x="131.1" y="26.3">73</text>
<text x="131.1" y="28.9">75</text>
<text x="139.4" y="26.3">74</text>
<text x="139.4" y="28.9">76</text>
<text x="146.4" y="25.2">PB6</text>
<text x="146.4" y="27.8">GND@2</text>
<text x="41.5" y="30.3">5</text>
<text x="41.5" y="32.9">7</text>
<text x="41.5" y="35.3">9</text>
<text x="47.4" y="31.4">5</text>
<text x="47.4" y="34">7</text>
<text x="56.7" y="31.4">6</text>
<text x="56.7" y="34">8</text>
<text x="62.6" y="30.3">3.3V</text>
<text x="62.6" y="32.9">8</text>
<text x="62.6" y="35.3">GND@1</text>
<text x="119.3" y="30.3">BOOT0</text>
<text x="124.1" y="32.9">79</text>
<text x="124.1" y="35.3">81</text>
<text x="131.1" y="31.4">77</text>
<text x="131.1" y="34">79</text>
<text x="139.4" y="31.4">78</text>
<text x="139.4" y="34">80</text>
<text x="146.4" y="30.3">78</text>
<text x="146.4" y="32.9">80</text>
<text x="146.4" y="35.3">PA10</text>
<text x="35.6" y="40.4">CANH3</text>
<text x="40.5" y="37.9">11</text>
<text x="47.4" y="36.5">9</text>
<text x="47.4" y="39">11</text>
<text x="47.4" y="41.6">13</text>
<text x="55.5" y="36.5">10</text>
<text x="55.5" y="39">12</text>
<text x="55.5" y="41.6">14</text>
<text x="62.6" y="37.9">12</text>
<text x="62.6" y="40.4">14</text>
<text x="124.1" y="37.9">83</text>
<text x="124.1" y="40.4">85</text>
<text x="131.1" y="36.5">81</text>
<text x="131.1" y="39">83</text>
<text x="131.1" y="41.6">85</text>
<text x="139.4" y="36.5">82</text>
<text x="139.4" y="39">84</text>
<text x="139.4" y="41.6">86</text>
<text x="146.4" y="37.9">PA9</text>
<text x="146.4" y="40.4">PC7</text>
<text x="35.6" y="45.5">CANH1</text>
<text x="35.9" y="43">CANL3</text>
<text x="47.4" y="44.1">15</text>
<text x="47.4" y="46.7">17</text>
<text x="55.5" y="44.1">16</text>
<text x="55.5" y="46.7">18</text>
<text x="62.6" y="43">16</text>
<text x="62.6" y="45.5">18</text>
<text x="122.5" y="43">PB8</text>
<text x="122.5" y="45.5">PB9</text>
<text x="131.1" y="44.1">87</text>
<text x="131.1" y="46.7">89</text>
<text x="139.4" y="44.1">88</text>
<text x="139.4" y="46.7">90</text>
<text x="146.4" y="43">PC6</text>
<text x="146.4" y="45.5">PD15</text>
<text x="35.9" y="48">CANL1</text>
<text x="40.3" y="50.6">21</text>
<text x="40.3" y="53.1">23</text>
<text x="47.4" y="49.2">19</text>
<text x="47.4" y="51.7">21</text>
<text x="55.5" y="49.2">20</text>
<text x="55.5" y="51.7">22</text>
<text x="62.6" y="48">20</text>
<text x="62.6" y="50.6">22</text>
<text x="62.6" y="53.1">24</text>
<text x="122.5" y="48">PE0</text>
<text x="122.5" y="50.6">PE1</text>
<text x="124.1" y="53.1">95</text>
<text x="131.1" y="49.2">91</text>
<text x="131.1" y="51.7">93</text>
<text x="139.4" y="49.2">92</text>
<text x="139.4" y="51.7">94</text>
<text x="146.4" y="48">PD14</text>
<text x="146.4" y="50.6">PD13</text>
<text x="146.4" y="53.1">PD12</text>
<text x="40.3" y="55.7">25</text>
<text x="40.3" y="58.2">27</text>
<text x="47.4" y="54.3">23</text>
<text x="47.4" y="56.8">25</text>
<text x="47.4" y="59.4">27</text>
<text x="55.5" y="54.3">24</text>
<text x="55.5" y="56.8">26</text>
<text x="55.5" y="59.4">28</text>
<text x="62.6" y="55.7">26</text>
<text x="62.6" y="58.2">28</text>
<text x="124.1" y="55.7">97</text>
<text x="124.1" y="58.2">99</text>
<text x="131.1" y="54.3">95</text>
<text x="131.1" y="56.8">97</text>
<text x="131.1" y="59.4">99</text>
<text x="138.2" y="59.4">100</text>
<text x="139.4" y="54.3">96</text>
<text x="139.4" y="56.8">98</text>
<text x="146.4" y="55.7">PD11</text>
<text x="146.4" y="58.2">PD10</text>
<text x="40.3" y="60.7">29</text>
<text x="40.3" y="63.3">31</text>
<text x="40.3" y="65.8">33</text>
<text x="47.4" y="61.9">29</text>
<text x="47.4" y="64.4">31</text>
<text x="55.5" y="61.9">30</text>
<text x="55.5" y="64.4">32</text>
<text x="62.6" y="60.7">30</text>
<text x="62.6" y="63.3">32</text>
<text x="62.6" y="65.8">34</text>
<text x="122.9" y="60.7">101</text>
<text x="122.9" y="63.3">103</text>
<text x="122.9" y="65.8">105</text>
<text x="131.1" y="61.9">101</text>
<text x="131.1" y="64.4">103</text>
<text x="138.2" y="61.9">102</text>
<text x="138.2" y="64.4">104</text>
<text x="146.4" y="60.7">PB15</text>
<text x="146.4" y="63.3">PB14</text>
<text x="146.4" y="65.8">PE2</text>
<text x="40.3" y="68.4">35</text>
<text x="40.3" y="70.9">37</text>
<text x="47.4" y="67">33</text>
<text x="47.4" y="69.5">35</text>
<text x="55.5" y="67">34</text>
<text x="55.5" y="69.5">36</text>
<text x="62.6" y="68.4">36</text>
<text x="62.6" y="70.9">38</text>
<text x="122.9" y="68.4">107</text>
<text x="122.9" y="70.9">109</text>
<text x="131.1" y="67">105</text>
<text x="131.1" y="69.5">107</text>
<text x="138.2" y="67">106</text>
<text x="138.2" y="69.5">108</text>
<text x="146.4" y="68.4">GND@3</text>
<text x="146.4" y="70.9">110</text>
<text x="31.7" y="76">UART4_RX</text>
<text x="40.3" y="73.4">39</text>
<text x="47.4" y="72">37</text>
<text x="47.4" y="74.5">39</text>
<text x="47.4" y="77.1">41</text>
<text x="55.5" y="72">38</text>
<text x="55.5" y="74.5">40</text>
<text x="55.5" y="77.1">42</text>
<text x="62.6" y="73.4">40</text>
<text x="62.6" y="76">42</text>
<text x="122.5" y="76">PE5</text>
<text x="123.3" y="73.4">111</text>
<text x="131.1" y="72">109</text>
<text x="131.1" y="74.5">111</text>
<text x="131.1" y="77.1">113</text>
<text x="138.3" y="72">110</text>
<text x="138.3" y="74.5">112</text>
<text x="138.3" y="77.1">114</text>
<text x="146.4" y="73.4">112</text>
<text x="146.4" y="76">114</text>
<text x="232.6" y="76.6" transform="rotate(-90 232.6 76.6)">2</text>
<text x="232.6" y="72.2" transform="rotate(-90 232.6 72.2)">1</text>
<text x="31.9" y="78.5">UART4_TX</text>
<text x="40.3" y="81.1">45</text>
<text x="40.3" y="83.6">47</text>
<text x="47.4" y="79.6">43</text>
<text x="47.4" y="82.2">45</text>
<text x="55.5" y="79.6">44</text>
<text x="55.5" y="82.2">46</text>
<text x="62.6" y="78.5">44</text>
<text x="62.6" y="81.1">46</text>
<text x="62.6" y="83.6">48</text>
<text x="118.4" y="81.1">GND@5</text>
<text x="122.5" y="78.5">PE6</text>
<text x="123.1" y="83.6">119</text>
<text x="131.1" y="79.6">115</text>
<text x="131.1" y="82.2">117</text>
<text x="138.3" y="79.6">116</text>
<text x="138.3" y="82.2">118</text>
<text x="146.4" y="78.5">116</text>
<text x="146.4" y="81.1">PB11</text>
<text x="146.4" y="83.6">PB10</text>
<text x="40.3" y="86.1">49</text>
<text x="40.3" y="88.7">51</text>
<text x="47.4" y="84.7">47</text>
<text x="47.4" y="87.2">49</text>
<text x="47.4" y="89.8">51</text>
<text x="55.5" y="84.7">48</text>
<text x="55.5" y="87.2">50</text>
<text x="55.5" y="89.8">52</text>
<text x="62.6" y="86.1">50</text>
<text x="62.6" y="88.7">52</text>
<text x="122.9" y="86.1">121</text>
<text x="122.9" y="88.7">123</text>
<text x="131.1" y="84.7">119</text>
<text x="131.1" y="87.2">121</text>
<text x="131.1" y="89.8">123</text>
<text x="138.2" y="84.7">120</text>
<text x="138.2" y="87.2">122</text>
<text x="138.2" y="89.8">124</text>
<text x="146.4" y="86.1">122</text>
<text x="146.4" y="88.7">GND@4</text>
<text x="35.4" y="93.8">SWDIO</text>
<text x="37" y="91.2">NRST</text>
<text x="47.4" y="92.3">53</text>
<text x="47.4" y="94.9">55</text>
<text x="55.5" y="92.3">54</text>
<text x="55.5" y="94.9">56</text>
<text x="62.6" y="91.2">54</text>
<text x="62.6" y="93.8">56</text>
<text x="122.4" y="91.2">PC0</text>
<text x="122.4" y="93.8">PC1</text>
<text x="131.1" y="92.3">125</text>
<text x="131.1" y="94.9">127</text>
<text x="138.2" y="92.3">126</text>
<text x="138.2" y="94.9">128</text>
<text x="146.4" y="91.2">126</text>
<text x="146.4" y="93.8">PA6</text>
<text x="35.1" y="98.8">SWCLK</text>
<text x="37.4" y="101.4">PC10</text>
<text x="37.5" y="96.3">SWO</text>
<text x="47.4" y="97.4">57</text>
<text x="47.4" y="99.9">59</text>
<text x="55.5" y="97.4">58</text>
<text x="55.5" y="99.9">60</text>
<text x="62.6" y="96.3">58</text>
<text x="62.6" y="98.8">60</text>
<text x="62.6" y="101.4">PC11</text>
<text x="120.4" y="101.4">GNDA</text>
<text x="122.4" y="96.3">PC2</text>
<text x="122.4" y="98.8">PC3</text>
<text x="131.1" y="97.4">129</text>
<text x="131.1" y="99.9">131</text>
<text x="138.2" y="97.4">130</text>
<text x="138.2" y="99.9">132</text>
<text x="146.4" y="96.3">PC4</text>
<text x="146.4" y="98.8">PA4</text>
<text x="146.4" y="101.4">PA5</text>
<text x="37.4" y="103.9">PC12</text>
<text x="40.3" y="106.5">65</text>
<text x="47.4" y="102.5">61</text>
<text x="47.4" y="105">63</text>
<text x="47.4" y="107.6">65</text>
<text x="55.5" y="102.5">62</text>
<text x="55.5" y="105">64</text>
<text x="55.5" y="107.6">66</text>
<text x="62.6" y="103.9">64</text>
<text x="62.6" y="106.5">PD2</text>
<text x="120.9" y="103.9">3.3VA</text>
<text x="122.7" y="106.5">PA0</text>
<text x="131.1" y="102.5">133</text>
<text x="131.1" y="105">135</text>
<text x="131.1" y="107.6">137</text>
<text x="138.2" y="102.5">134</text>
<text x="138.2" y="105">136</text>
<text x="138.2" y="107.6">138</text>
<text x="146.4" y="103.9">PA7</text>
<text x="146.4" y="106.5">PC5</text>
<text x="38.6" y="109">PD3</text>
<text x="38.6" y="111.5">PD5</text>
<text x="47.4" y="110.1">67</text>
<text x="47.4" y="112.6">69</text>
<text x="55.5" y="110.1">68</text>
<text x="55.5" y="112.6">70</text>
<text x="62.6" y="109">PD4</text>
<text x="62.6" y="111.5">PD6</text>
<text x="122.7" y="109">PA1</text>
<text x="122.7" y="111.5">PA2</text>
<text x="131.1" y="110.1">139</text>
<text x="131.1" y="112.6">141</text>
<text x="138.2" y="110.1">140</text>
<text x="138.2" y="112.6">142</text>
<text x="146.4" y="109">PB0</text>
<text x="146.4" y="111.5">PB1</text>
<text x="252.2" y="112.8">P$1</text>
<text x="38.6" y="114.1">PD7</text>
<text x="47.4" y="115.2">71</text>
<text x="55.5" y="115.2">72</text>
<text x="62.6" y="114.1">PB4</text>
<text x="122.7" y="114.1">PA3</text>
<text x="131.1" y="115.2">143</text>
<text x="138.2" y="115.2">144</text>
<text x="146.4" y="114.1">PB2</text>
<text x="146.4" y="119.2">S1*2</text>
<text x="252.2" y="115.4">P$2</text>
<text x="252.2" y="117.9">P$3</text>
<text x="134.1" y="120.3">SHIELD</text>
<text x="252.2" y="120.4">P$4</text>
<text x="47.9" y="142">4</text>
<text x="53.7" y="143.1">VDD</text>
<text x="151.3" y="143.3" transform="rotate(-90 151.3 143.3)">3</text>
<text x="153.9" y="143.3" transform="rotate(-90 153.9 143.3)">4</text>
<text x="47.9" y="144.5">7</text>
<text x="47.9" y="147.1">8</text>
<text x="47.9" y="149.6">1</text>
<text x="53.7" y="145.7">DAT0</text>
<text x="53.7" y="148.2">DAT1</text>
<text x="47.9" y="152.1">2</text>
<text x="47.9" y="154.7">3</text>
<text x="53.7" y="150.7">DAT2</text>
<text x="53.7" y="153.3">CD/DAT3</text>
<text x="53.7" y="155.8">CMD</text>
<text x="143.7" y="155.3" transform="rotate(-90 143.7 155.3)">1</text>
<text x="146.3" y="155.3" transform="rotate(-90 146.3 155.3)">2</text>
<text x="151.3" y="150.2" transform="rotate(-90 151.3 150.2)">1</text>
<text x="153.9" y="150.2" transform="rotate(-90 153.9 150.2)">2</text>
<text x="47.9" y="157.2">5</text>
<text x="47.9" y="159.8">6</text>
<text x="53.7" y="158.3">CLK</text>
<text x="53.7" y="160.9">VSS</text>
<text x="44.5" y="164.8">P1*4</text>
<text x="53.7" y="165.9">SHIELD</text>
<text x="44.2" y="172.5">SWB</text>
<text x="44.2" y="169.9">SWA</text>
</g>
<text font-size="1.8" fill="#c90d0c" x="106.6" y="152.1" transform="rotate(-90 106.6 152.1)">+</text>
</svg>
